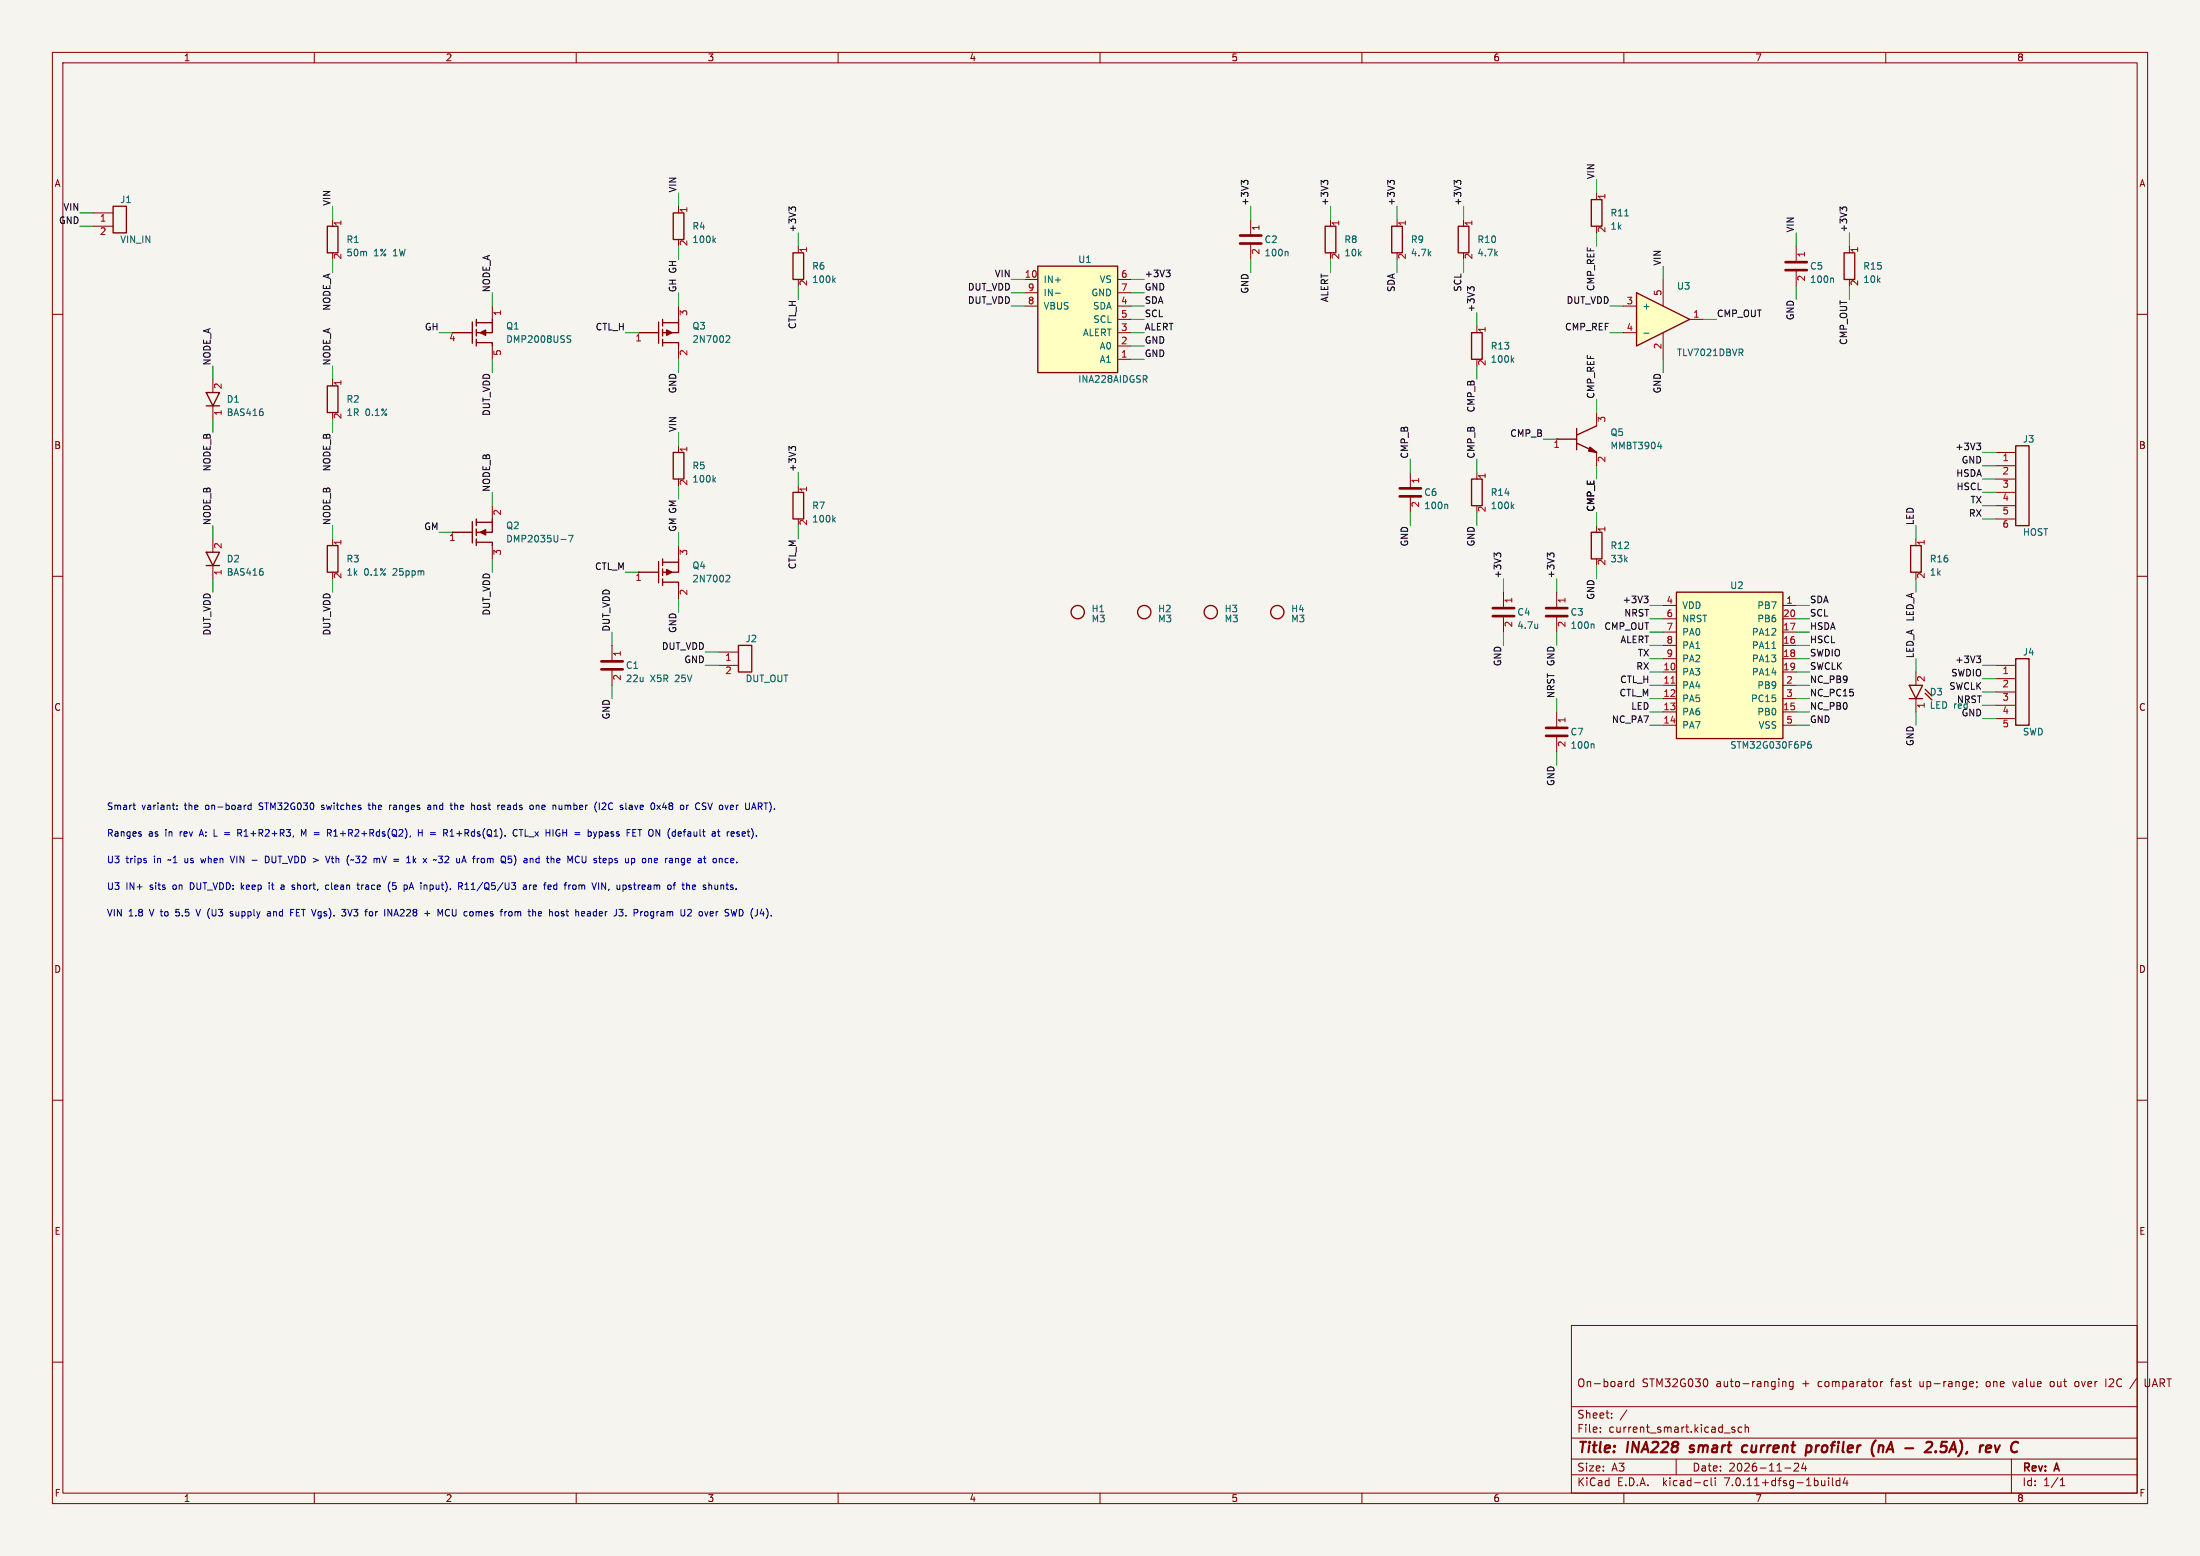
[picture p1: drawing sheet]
<svg xmlns="http://www.w3.org/2000/svg" width="420mm" height="297mm" viewBox="0 0 420 297" stroke-linecap="round" stroke-linejoin="round" font-family="sans-serif">
<path d="M0 0h420v297h-420z" fill="#f5f4ef" stroke="#f5f4ef" stroke-width=".19"/>
<g fill="none" stroke="#840000" stroke-width=".19">
<path d="M10 10h400v277h-400zM12 12h396v273h-396zM60 10v2M110 10v2M160 10v2M210 10v2M260 10v2M310 10v2M360 10v2M129.5 39.4v1.2M10 60h2M94 58.4v2.6"/>
<path d="M129.5 45.7v1.3M129.5 58.4v2.6M238.8 41.9v3.1M238.8 46.5v3M342.9 47v3M342.9 51.6v3M353.1 47v1.3M353.1 53.3v1.3M408 60h2M86.4 63.5h.1M94 66v2.6M121.9 63.5h.1"/>
<path d="M129.5 66v2.6M304.8 78.7v2.6M94 96.5v2.6M152.4 92.7v1.3M152.4 99.1v1.2M297.2 83.8h.1M304.8 86.4v2.5M10 110h2M63.5 102.9v1.2M63.5 109.2v1.3M86.4 101.6h.1M94 104.1v2.6"/>
<path d="M121.9 109.2h.1M129.5 104.1v2.6M129.5 111.8v2.5M287 113v3.1M287 117.6v3.1M408 110h2M381 127h3.8M381 129.5h3.8M381 132.1h3.8M381 134.6h3.8M381 137.2h3.8M10 160h2"/>
<path d="M408 160h2M10 210h2M408 210h2M10 260h2M300 253h108v32h-108zM408 260h2M300 278.5h108M300 274.5h108M300 268.5h108M305.5 273.2v.2M305.5 272.5v.1M307.7 270.5v.2"/>
<path d="M307.7 269.8v.1M310.6 269.1l-1.3 1.9M310.7 263.7l-.3 .1M311.9 263.8l-.5-.1-.2 .3 .1 .6h.6M311.9 263.2v1.5M320 278.5v3M325.9 263.3l.1 .5-.1 .7M331.2 272.5l-.4-.1-.2 .2 .1 .2 .5 .2v.3h-.6M332.5 272.5l-.4-.1-.3 .3 .1 .6h.6M333.2 272.5l.2-.1 .3 .1 .1 .9M333.2 271.9v1.5M340.3 263.8l.2-.1 .4 .1v.9"/>
<path d="M340.3 263.7v1M342.3 263.8l-.4-.1-.3 .3 .1 .6h.6M342.3 263.7v1.2l-.3 .3-.3-.1M342.5 279.4l.6-.1 .2 .1 .1 .3-1 1.1h1M344.3 279.2l-.4 1.1h1M344.7 279.8v1M359 263.7v1M359.4 263.7l-.2 .1-.2 .2M376.2 263.7l.5 .1v.2l-.7 .2M376.7 264.6l-.5 .1M377.4 263.8v.1M377.4 264.6l-.1 .3"/>
<path d="M379.2 263.8v.7M384 278.5v6.5M384.2 263.7l.4 1M391.9 263.7l-.4 .1-.1 .2v.5l.5 .2M396.7 263.8l-.3-.1-.3 .3 .1 .6h.5M402.9 263.2l-.2 .1M403.4 263.8l-.8 .9h.9M407.9 263.1l-1.3 1.9M410.4 263.2l-.1 1.3-.5 .2-.3-.3M60 285v2M110 285v2M160 285v2"/>
<path d="M210 285v2M260 285v2M300 281.5h108M310 285v2M325.6 282.6l.4 .1M326 283.5l-.4 .1M326.7 282.1v1.3l.2 .2M327.4 282.1v.1M327.4 282.6v1M340.7 280.2h1.2M349.1 282.1v.1M349.1 282.6v1"/>
<path d="M349.8 282.1v1.3l.2 .2M351.2 282.7l-.4-.1-.3 .3 .2 .6h.5M351.2 282.1v1.5M352.2 282l-.3 1.1h.9M352.6 282.6v1M360 285v2M393.3 283.6h.9M393.3 282.5l.4-.4v1.5"/>
</g>
<path d="M322.5 277.1l.2 .1M322.7 276v.4M333.6 276a.66 .66 0 0 0-1 .3l-.1 .5 .2 .3h.7M344.9 276h.8l.1 .3v.5a.66 .66 0 0 1-.8 .4M358.1 274.9l-.1 .1M358.7 276.1a.49 .49 0 0 1 .9 .1l-.2 1M358.7 275.9l-.1 1.3M367.8 275.4l.3-.2 .6 .1 .2 .3-.2 .5M371.7 275.2h-1l-.2 1 .3-.2 .7 .1 .1 .2-.1 .7-.4 .2h-.4l-.3-.2M380.8 275.9l.3 1.3 .7-1.3M385.3 275.4a.69 .69 0 0 0-1.1 .1" fill="none" stroke="#840000" stroke-width=".4"/>
<path d="M236.7 46.5h4.1M236.7 45h4.1M340.9 51.6h4M340.9 50h4M285 117.6h4.1M285 116.1h4.1" fill="none" stroke="#840000" stroke-width=".51"/>
<g fill="none" stroke="#006464" stroke-width=".19">
<path d="M136.2 45.8l.4 .5M136.6 45.5l-.5 .4M245.7 48l.2 .2v.6M349.8 53.1l.2 .2v.6M108.5 64.1h.5M108.5 64.7l.3 .1 .2 .3-.3 .2h-.3M138.8 64.1h.4l.1 .3-.8 .9h.8M159.1 99.2l.4 .4M159.5 98.8l-.5 .5M316.5 85.2h.7M317.1 84.8v.9M107.1 103h1"/>
<path d="M108.5 102.2h.9l-.6 1.2M138.8 109.8l.4 .1 .1 .3-.8 .9h.8M293.5 119.1v.9M293.5 119.8v.1"/>
</g>
<g fill="none" stroke="#840000" stroke-width=".25">
<path d="M128.5 40.6h2.1v5.1h-2.1zM352 48.3h2.1v5h-2.1zM86.4 63.5h3.8M90.2 61.5v4M90.9 65.4h3.1v.6M90.9 61v1.2M90.9 62.9v1.2M90.9 64.8v1.2M94 61.6v1.9h-3.1M94 61v.6h-3.1M121.9 63.5h3.8M125.7 61.5v4"/>
<path d="M126.5 65.4h3v.6M126.5 61v1.2M126.5 62.9v1.2M126.5 64.8v1.2M129.5 61.6v1.9h-3M129.5 61v.6h-3M90.2 99.6v4M90.9 99.1v1.2M94 99.7v1.9h-3.1M94 99.1v.6h-3.1M151.4 94h2v5.1h-2zM297.2 83.8h3.8"/>
<path d="M301 84.6l3.8 1.8M301 81.8v4.1M304.8 81.3l-3.8 1.8M62.5 104.1h2v5.1h-2zM86.4 101.6h3.8M90.9 103.5h3.1v.6M90.9 101v1.2M90.9 102.9v1.2M121.9 109.2h3.8M125.7 107.2v4.1M126.5 111.1h3v.7M126.5 106.7v1.3"/>
<path d="M126.5 108.6v1.3M126.5 110.5v1.3M129.5 107.3v1.9h-3M129.5 106.7v.6h-3M384.8 125.7h2.5v12.7h-2.5z"/>
<circle cx="243.8" cy="116.8" r="1.27"/>
</g>
<g fill="#840000" stroke="#840000" stroke-width=".25">
<path d="M303.5 85.3l1.3 1.1-1.5-.3z"/>
<path d="M127.3 63l1 .5-1 .5z"/>
<path d="M91.7 63.5l1-.5v1z"/>
<path d="M127.3 108.7l1 .5-1 .5z"/>
<path d="M91.7 101.6l1-.5v1z"/>
</g>
<path d="M312.4 55.9l10.2 5.1-10.2 5z" fill="#ffffc2"/>
<g fill="none" stroke="#840000" stroke-width=".25">
<path d="M21.6 39.4h2.5v5.1h-2.5zM303.8 38.1h2v5.1h-2zM62.5 43.2h2v5.1h-2zM151.4 48.3h2v5h-2zM198.1 50.8h15.3v20.3h-15.3zM253 43.2h2v5.1h-2zM265.7 43.2h2v5.1h-2zM278.4 43.2h2v5.1h-2zM312.4 55.9l10.2 5.1-10.2 5zM39.4 74.9h2.5l-1.3 2.6zM39.4 77.5h2.5M62.5 73.7h2v5h-2z"/>
<path d="M280.9 63.5h2.1v5.1h-2.1zM128.5 86.4h2.1v5h-2.1zM280.9 91.4h2.1v5.1h-2.1zM384.8 85.1h2.5v15.2h-2.5zM39.4 105.4h2.5l-1.3 2.6zM39.4 108h2.5M303.8 101.6h2v5.1h-2zM320 113h20.4v28h-20.4zM364.7 104.1h2.1v5.1h-2.1zM141 123.2h2.5v5.1h-2.5zM364.5 130.8h2.5l-1.2 2.6zM364.5 133.4h2.5"/>
<path d="M367.5 132.3l1.3 1.3M367.5 131.6l1.3 1.2"/>
<circle cx="205.7" cy="116.8" r="1.27"/>
<circle cx="218.4" cy="116.8" r="1.27"/>
<circle cx="231.1" cy="116.8" r="1.27"/>
</g>
<g fill="none" stroke="#840000" stroke-width=".19">
<path d="M304.8 36.8v1.3M17.8 40.6h3.8M17.8 43.2h3.8M63.5 41.9v1.3M63.5 48.3v1.2M152.4 47v1.3M152.4 53.3v1.3M195.6 58.4h2.5M195.6 53.3h2.5M195.6 55.9h2.5M213.4 58.4h2.5M213.4 53.3h2.5"/>
<path d="M213.4 55.9h2.5M254 41.9v1.3M254 48.3v1.2M266.7 41.9v1.3M266.7 48.3v1.2M279.4 41.9v1.3M279.4 48.3v1.2M304.8 43.2v1.3M309.9 58.4h2.5M317.5 53.3v5.1M40.6 72.4v2.5M40.6 77.5v2.5"/>
<path d="M63.5 72.4v1.3M63.5 78.7v1.3M213.4 61h2.5M213.4 63.5h2.5M213.4 68.6h2.5M213.4 66h2.5M281.9 62.2v1.3M281.9 68.6v1.3M309.9 63.5h2.5M317.5 63.5v5.1M322.6 61h2.5M129.5 85.1v1.3"/>
<path d="M129.5 91.4v1.3M269.2 90.2v3M269.2 94.7v3.1M281.9 90.2v1.2M281.9 96.5v1.3M381 86.4h3.8M381 88.9h3.8M381 91.4h3.8M381 94h3.8M381 96.5h3.8M381 99.1h3.8M40.6 102.9v2.5"/>
<path d="M40.6 108v2.5M297.2 113v3.1M297.2 117.6v3.1M304.8 100.3v1.3M304.8 106.7v1.3M317.5 115.6h2.5M317.5 118.1h2.5M340.4 115.6h2.5M340.4 118.1h2.5M365.8 102.9v1.2M365.8 109.2v1.3M116.8 123.2v3"/>
<path d="M116.8 127.8v3M137.2 124.5h3.8M137.2 127h3.8M297.2 135.9v3M317.5 128.3h2.5M317.5 130.8h2.5M317.5 133.4h2.5M317.5 135.9h2.5M317.5 138.4h2.5M317.5 123.2h2.5M317.5 120.7h2.5M317.5 125.7h2.5"/>
<path d="M340.4 128.3h2.5M340.4 130.8h2.5M340.4 133.4h2.5M340.4 135.9h2.5M340.4 138.4h2.5M340.4 123.2h2.5M340.4 120.7h2.5M340.4 125.7h2.5M365.8 128.3v2.5M365.8 133.4v2.5M297.2 140.5v3"/>
</g>
<g fill="none" stroke="#006464" stroke-width=".19">
<path d="M159.1 53.4l.4 .5M159.5 53.1l-.5 .5M201.5 56h.9M310.2 41.2h.7M50.2 78.7v.5M288.6 68.7l.4 .5M289 68.3l-.5 .5M313.8 63.6h1M332.3 67.3l.4 .6M332.7 66.7v.5M136.2 91.5l.4 .5M136.6 91.2l-.5 .5"/>
<path d="M276.2 96.3l.2 .1v.7M288.6 96.6l.4 .5M289 96.3l-.5 .4M50.2 109.1v.6M304.1 119.1l.2 .2v.7M338.3 123.8h.7M304.1 142l.2 .2v.6M345.7 141.5l-.4 .1-.2 .3v.7l.2 .2 .4-.1 .1-.4-.1-.2-.4-.1-.2 .3"/>
</g>
<g fill="#ffffc2" stroke="#ffffc2" stroke-width=".19">
<path d="M320 113h20.4v28h-20.4z"/>
<path d="M198.1 50.8h15.3v20.3h-15.3z"/>
</g>
<path d="M319 130.4h.7" fill="none" stroke="#a90000" stroke-width=".19"/>
<path d="M267.2 94.7h4.1M267.2 93.2h4.1M295.1 117.6h4.1M295.1 116.1h4.1M114.8 127.8h4.1M114.8 126.2h4.1M295.1 138.9h4.1M295.1 140.5h4.1" fill="none" stroke="#840000" stroke-width=".51"/>
<g fill="none" stroke="#0f0f0f" stroke-width=".19">
<path d="M151.1 39.8l.2-.3h.3l.3 .3M151.1 39.9l-.5-.4v.8M237.5 34.7l.2-.3h.3l.2 .3M237.5 34.9l-.5-.5v.8M252.7 34.7l.2-.3h.3l.3 .3M252.7 34.9l-.5-.5v.8M265.4 34.7l.2-.3h.3l.3 .3M265.4 34.9l-.5-.5v.8M278.1 34.9l-.5-.5v.8M278.1 34.7l.2-.3h.3l.3 .3M351.8 39.9l-.5-.4v.8M351.8 39.8l.2-.3h.3l.2 .3"/>
<path d="M222.6 51.6h.8l-.4 .4M223.1 52l.3 .3v.3l-.3 .2M280.6 55.2l-.4-.4v.7M280.6 55l.3-.2h.3l.2 .2M151.1 85.7l-.5-.5v.8M151.1 85.5l.2-.3h.3l.3 .3M377.3 84.6h.8l-.4 .5M377.9 85.1l.2 .2v.3l-.2 .2M285.7 105.8l.3-.2h.3l.2 .2M285.7 106l-.5-.4v.7M295.9 106l-.5-.4v.7M295.9 105.8l.2-.2h.3l.3 .2"/>
<path d="M313.8 113.8h.8l-.4 .5M314.4 114.3l.2 .2v.3l-.2 .3M377.3 125.2h.8l-.4 .5M377.9 125.7l.2 .2v.3l-.2 .3"/>
</g>
<g fill="none" stroke="#0000c2" stroke-width=".19">
<path d="M25.4 153.7h.5M25.6 154.3l.3 .2M27 159.2v.3M32.9 153.7h.5M33.2 154.5h.2M33.8 154.4v.1M33.8 153.7v.2M45.7 159l.4 .6M46 158.4l-.6-.1v1.3M46 158.9l-.6 .1M47.9 153.7h-.3l-.3 .2 .2 .6h.4M47.9 153.3v1.2"/>
<path d="M58.4 158.3l-.4 .9-.4-.9v1.3M61.4 154.5h.1M61.5 153.7l-.1 .2 .1 .2M62.5 158.3h.5l.2 .3-.1 .3-.6 .1M62.8 159l.4 .6M70.3 153.7h.4M70.4 153.3v1l.3 .2M74.4 153.7v.8M74.7 153.7l-.3 .2M79.9 158.3v1.3M79.9 158.9h.7M80.6 158.3v1.3"/>
<path d="M81.7 153.7h.5v.8M82.2 154h-.4l-.2 .2 .2 .3h.4M85.9 153.7h.5M85.9 159.6h.7M85.9 158.7l.4-.4v1.3M86.3 154.5h.1M86.8 153.3v1.2M87 153.7l-.2 .1M90.5 153.7l.1 .8M91.2 153.8v.6M95.8 154.1l.6-.1-.1-.3h-.3l-.2 .2v.6h.5M98.7 158.5a.6 .6 0 0 0-.8 .4 .6 .6 0 0 0 .6 .7l.2-.1"/>
<path d="M99.1 158.3h.7M99.5 158.3v1.3M102.4 153.7v.8M102.7 153.7l-.3 .1M106.7 154.3l.2 .2 .4-.1M107.3 153.7v.8M112.3 158.3v1.3M114.4 159.5h.5M114.4 158.8v1.2M114.4 158.8h.5M115.5 153.3h-.4l-.2 .1M115.6 153.8l-.7 .7h.8"/>
<path d="M120.1 153.7h.5M120.6 154h-.3l-.2 .2v.3h.5M121.8 158.3h.7M122.1 158.3v1.3M125.4 153.7l.7 .8M126.1 153.7l-.7 .8M126.8 153.2l-.3 .9h.8M135.1 153.3l.5 1.2M138.8 158.8v.8M139.2 158.8l-.4 .2M141.9 158.8h.3l.1 .3-.6 .1M142.2 159.5l-.3 .1"/>
<path d="M144.8 153.3h.4l.3 .2-.1 .4h-.6M145.1 153.9l.4 .6M27.9 164.3v.3M37.4 173.6l.4 1.2M38.3 163.8l.3 .9M43.9 163.4l.5 1.3M44.4 174.1l-.3-.1-.2 .2 .6 .4M44.5 174.7l-.2 .1h-.4M48.1 164.2h1M50.7 163.4a.64 .64 0 0 1 .7 .7 .64 .64 0 0 1-.7 .6zM51.1 174.1h.5v.7M51.4 168.5v.1"/>
<path d="M51.4 168.9v.9M51.6 174.3l-.4 .1-.2 .1 .2 .3h.4M53.6 169.6l.2 .2 .4-.1M53.7 169h.5M54.2 169.2l-.4 .1-.2 .2M55.5 174.2h.4M55.5 173.6h.6M56.2 169.4v.3M62.8 169l-.4-.1-.3 .3 .2 .5h.5M63 163.4l-.4 1.3M63.2 163.8h.5M65.2 173.6h.8l-.4 .5"/>
<path d="M65.8 174.1l.2 .2v.3l-.2 .2M66.4 173.6l.4 1.2M67.1 164.1l.2 .1 .2-.1M68.1 168.9h.5M68.3 169.6l.3 .2M69 168.9v.9M69.4 168.9l-.4 .3M70.7 174l.3 .1 .2 .1-.1 .5-.4 .1M72.1 163.8l.4 .2v.7M72.9 163.4l.4 1.3M74.1 173.6l.7 1.2v-1.2M74.4 170.2l.1 .1"/>
<path d="M74.5 168.3l-.1 .1M74.9 169.6l.2 .2 .4-.1M75.6 168.5h-.6l-.1 .6 .2-.1h.4M75.6 173.6l-.4 1.2M77.9 163.6l.1-.2v1.3M78.1 169.8l.4-1.3 .5 1.3M78.2 169.4h.6M78.9 163.4v1.3M79 164.2l.4 .5M79.4 163.8l-.5 .5M82.7 164.2l.2-.1 .2 .1M85.1 174.5l.3 .3 .4-.1"/>
<path d="M85.4 163.4l-.4 .1M85.6 164l-.7 .7h.8M85.8 173.7l-.4-.1-.3 .3M87.5 168.5h.5l.3 .2-.1 .4-.7 .1M87.9 169.2l.4 .6M88.8 169.8h.7M88.8 168.9l.3-.4v1.3M97.2 174.1l.3-.1 .3 .2-.1 .5-.2 .1h-.3M97.6 164v.6M98.1 163.2a1.46 1.46 0 0 1 0 2M99.9 169h.5l.1 .8M100.5 169.2l-.4 .1-.2 .2 .2 .3 .4-.1"/>
<path d="M101.1 168.9v.9M101.5 168.9l-.4 .3M102.2 168.9l-.4 .2 .1 .6 .3 .1M102.4 169.2l-.6 .1M102.5 163.8l.4 .1M102.8 174.4l.6-.1-.1-.2-.3-.1-.2 .2v.6h.5M102.9 164.6l-.4 .1M102.9 163.4v1.3M105.7 169.5l.2 .3 .4-.1M106.3 169l-.4-.1-.2 .3M107.2 174.4l.4 .1 .1 .2-.2 .1h-.4M107.2 174.1h.4"/>
<path d="M109.7 168.9l.3 .3v.3l-.3 .3M111.9 163.4l-.1 1.2-.2 .1-.3-.1M112.3 174l.3 .1 .1 .7M112.7 174.8h-.4M112.7 174.3l-.4 .1M114.9 168.5l.7 1.3v-1.3M120.2 168.9l.3 .1M120.2 169.3l.3 .1 .1 .2-.5 .2M122.7 164l.2-.2 .3 .2 .1 .4-.1 .2-.3 .1-.2-.1zM124.3 175.2h.4M124.7 174h-.3l-.2 .2 .1 .5 .4 .1M130.2 168.9h.5"/>
<path d="M130.4 168.5v1.1l.3 .2M131.6 163.8l-.4 .2 .1 .6 .3 .1M131.8 164.1l-.6 .2M133.9 174l-.3 .1-.2 .1 .1 .5 .4 .1M137 174h.1M137.3 164l.4-.2 .2 .2M137.3 163.8v.9M137.6 168.9v.9M137.8 168.9l-.2 .1M140.6 164.6v.1"/>
</g>
<g fill="none" stroke="#009600" stroke-width=".19">
<path d="M63.5 39.4v2.5M129.5 36.8v2.6M238.8 39.4v2.5M254 39.4v2.5M266.7 39.4v2.5M279.4 39.4v2.5M304.8 34.3v2.5M15.2 40.6h2.6M15.2 43.2h2.6M63.5 49.5v2.6M94 55.9v2.5M129.5 47v2.5"/>
<path d="M129.5 55.9v2.5M152.4 44.5v2.5M152.4 54.6v2.6M193 53.3h2.6M193 55.9h2.6M193 58.4h2.6M215.9 53.3h2.5M215.9 55.9h2.5M215.9 58.4h2.5M238.8 49.5v2.6M254 49.5v2.6M266.7 49.5v2.6"/>
<path d="M279.4 49.5v2.6M281.9 59.7v2.5M304.8 44.5v2.5M307.3 58.4h2.6M317.5 50.8v2.5M342.9 44.5v2.5M342.9 54.6v2.6M353.1 44.5v2.5M353.1 54.6v2.6M40.6 69.9v2.5M63.5 69.9v2.5M83.8 63.5h2.6"/>
<path d="M94 68.6v2.5M119.4 63.5h2.5M129.5 68.6v2.5M215.9 63.5h2.5M215.9 68.6h2.5M215.9 61h2.5M215.9 66h2.5M281.9 69.9v2.5M304.8 76.2v2.5M307.3 63.5h2.6M317.5 68.6v2.5M325.1 61h2.6"/>
<path d="M40.6 80v2.6M63.5 80v2.6M94 94v2.5M129.5 82.6v2.5M129.5 92.7v2.6M152.4 90.2v2.5M269.2 87.6v2.6M269.2 97.8v2.5M281.9 87.6v2.6M281.9 97.8v2.5M294.6 83.8h2.6M304.8 88.9v2.5"/>
<path d="M304.8 97.8v2.5M378.5 96.5h2.5M378.5 88.9h2.5M378.5 99.1h2.5M378.5 91.4h2.5M378.5 94h2.5M378.5 86.4h2.5M40.6 100.3v2.6M40.6 110.5v2.5M63.5 100.3v2.6M63.5 110.5v2.5M83.8 101.6h2.6"/>
<path d="M94 106.7v2.5M119.4 109.2h2.5M129.5 101.6v2.5M129.5 114.3v2.5M152.4 100.3v2.6M287 110.5v2.5M297.2 110.5v2.5M304.8 108v2.5M315 118.1h2.5M315 115.6h2.5M342.9 118.1h2.5M342.9 115.6h2.5"/>
<path d="M365.8 100.3v2.6M365.8 110.5v2.5M116.8 120.7v2.5M116.8 130.8v2.6M134.6 127h2.6M134.6 124.5h2.6M287 120.7v2.5M297.2 120.7v2.5M297.2 133.4v2.5M315 135.9h2.5M315 133.4h2.5M315 130.8h2.5"/>
<path d="M315 128.3h2.5M315 123.2h2.5M315 138.4h2.5M315 120.7h2.5M315 125.7h2.5M342.9 135.9h2.5M342.9 133.4h2.5M342.9 130.8h2.5M342.9 128.3h2.5M342.9 123.2h2.5M342.9 138.4h2.5M342.9 120.7h2.5"/>
<path d="M342.9 125.7h2.5M365.8 125.7v2.6M365.8 135.9v2.5M378.5 134.6h2.5M378.5 132.1h2.5M378.5 129.5h2.5M378.5 127h2.5M378.5 137.2h2.5M297.2 143.5v2.6"/>
</g>
<g font-size="2.8" fill="#840000">
<text x="301" y="277.9">Title:</text>
<text x="310.6" y="277.9">INA228</text>
<text x="323.4" y="277.9">smart</text>
<text x="334.2" y="277.9">current</text>
<text x="347.2" y="277.9">profiler</text>
<text x="360.5" y="277.9">(nA</text>
<text x="367.7" y="277.9">-</text>
<text x="372.5" y="277.9">2.5A),</text>
<text x="383.6" y="277.9">rev</text>
</g>
<g font-size="2.1" fill="#840000">
<text x="301" y="265">On-board</text>
<text x="313.4" y="265">STM32G030</text>
<text x="327.7" y="265">auto-ranging</text>
<text x="344.2" y="265">+</text>
<text x="347.3" y="265">comparator</text>
<text x="361.4" y="265">fast</text>
<text x="367" y="265">up-range;</text>
<text x="379.9" y="265">one</text>
<text x="385.2" y="265">value</text>
<text x="392.4" y="265">out</text>
<text x="397.3" y="265">over</text>
<text x="403.3" y="265">I2C</text>
<text x="408.2" y="265">/</text>
<text x="411.1" y="265">UART</text>
<text x="301" y="273.7">File:</text>
<text x="301" y="271">Sheet:</text>
<text x="307.1" y="273.7">current_smart.kicad_sch</text>
<text x="301" y="281.1">Size:</text>
<text x="307.6" y="281.1">A3</text>
<text x="323" y="281.1">Date:</text>
<text x="330" y="281.1">2026-11-24</text>
<text x="386" y="281.3">Rev:</text>
<text x="392.4" y="281.3">A</text>
<text x="301" y="283.9">KiCad</text>
<text x="308.7" y="283.9">E.D.A.</text>
<text x="317.6" y="283.9">kicad-cli</text>
<text x="329.5" y="283.9">7.0.11+dfsg-1build4</text>
<text x="386" y="283.9">Id:</text>
<text x="390.1" y="283.9">1/1</text>
</g>
<g font-size="1.8" fill="#840000">
<text x="35" y="11.9">1</text>
<text x="85" y="11.9">2</text>
<text x="135" y="11.9">3</text>
<text x="185" y="11.9">4</text>
<text x="235" y="11.9">5</text>
<text x="285" y="11.9">6</text>
<text x="335" y="11.9">7</text>
<text x="385" y="11.9">8</text>
<text x="10.3" y="35.9">A</text>
<text x="408.3" y="35.9">A</text>
<text x="10.3" y="85.9">B</text>
<text x="408.2" y="85.9">B</text>
<text x="10.3" y="135.9">C</text>
<text x="408.2" y="135.9">C</text>
<text x="10.3" y="185.9">D</text>
<text x="408.2" y="185.9">D</text>
<text x="10.3" y="235.9">E</text>
<text x="408.3" y="235.9">E</text>
<text x="10.3" y="285.9">F</text>
<text x="35" y="286.9">1</text>
<text x="85" y="286.9">2</text>
<text x="135" y="286.9">3</text>
<text x="185" y="286.9">4</text>
<text x="235" y="286.9">5</text>
<text x="285" y="286.9">6</text>
<text x="335" y="286.9">7</text>
<text x="385" y="286.9">8</text>
<text x="408.3" y="285.9">F</text>
</g>
<g font-size="1.8" fill="#0f0f0f">
<text x="304.4" y="34.3" transform="rotate(-90 304.4 34.3)">VIN</text>
<text x="12" y="40.3">VIN</text>
<text x="63.2" y="39.4" transform="rotate(-90 63.2 39.4)">VIN</text>
<text x="129.2" y="36.8" transform="rotate(-90 129.2 36.8)">VIN</text>
<text x="238.4" y="39.4" transform="rotate(-90 238.4 39.4)">+3V3</text>
<text x="253.7" y="39.4" transform="rotate(-90 253.7 39.4)">+3V3</text>
<text x="266.3" y="39.4" transform="rotate(-90 266.3 39.4)">+3V3</text>
<text x="279" y="39.4" transform="rotate(-90 279 39.4)">+3V3</text>
<text x="11.2" y="42.8">GND</text>
<text x="152.1" y="44.4" transform="rotate(-90 152.1 44.4)">+3V3</text>
<text x="342.5" y="44.4" transform="rotate(-90 342.5 44.4)">VIN</text>
<text x="352.7" y="44.4" transform="rotate(-90 352.7 44.4)">+3V3</text>
<text x="189.8" y="53">VIN</text>
<text x="218.4" y="53">+3V3</text>
<text x="317.1" y="50.8" transform="rotate(-90 317.1 50.8)">VIN</text>
<text x="63.2" y="59.4" transform="rotate(-90 63.2 59.4)">NODE_A</text>
<text x="93.6" y="55.9" transform="rotate(-90 93.6 55.9)">NODE_A</text>
<text x="129.2" y="55.9" transform="rotate(-90 129.2 55.9)">GH GH</text>
<text x="184.7" y="55.5">DUT_VDD</text>
<text x="184.7" y="58.1">DUT_VDD</text>
<text x="218.4" y="55.5">GND</text>
<text x="218.4" y="58.1">SDA</text>
<text x="238.4" y="56.1" transform="rotate(-90 238.4 56.1)">GND</text>
<text x="253.7" y="57.8" transform="rotate(-90 253.7 57.8)">ALERT</text>
<text x="266.3" y="55.8" transform="rotate(-90 266.3 55.8)">SDA</text>
<text x="279" y="55.8" transform="rotate(-90 279 55.8)">SCL</text>
<text x="281.6" y="59.7" transform="rotate(-90 281.6 59.7)">+3V3</text>
<text x="299" y="58.1">DUT_VDD</text>
<text x="304.4" y="55.7" transform="rotate(-90 304.4 55.7)">CMP_REF</text>
<text x="81" y="63.2">GH</text>
<text x="113.6" y="63.2">CTL_H</text>
<text x="152.1" y="62.9" transform="rotate(-90 152.1 62.9)">CTL_H</text>
<text x="218.4" y="60.6">SCL</text>
<text x="218.4" y="63.2">ALERT</text>
<text x="218.4" y="65.7">GND</text>
<text x="298.7" y="63.2">CMP_REF</text>
<text x="327.7" y="60.6">CMP_OUT</text>
<text x="342.5" y="61.2" transform="rotate(-90 342.5 61.2)">GND</text>
<text x="352.7" y="65.9" transform="rotate(-90 352.7 65.9)">CMP_OUT</text>
<text x="40.3" y="69.8" transform="rotate(-90 40.3 69.8)">NODE_A</text>
<text x="63.2" y="69.8" transform="rotate(-90 63.2 69.8)">NODE_A</text>
<text x="218.4" y="68.2">GND</text>
<text x="129.2" y="75.2" transform="rotate(-90 129.2 75.2)">GND</text>
<text x="304.4" y="76.2" transform="rotate(-90 304.4 76.2)">CMP_REF</text>
<text x="317.1" y="75.2" transform="rotate(-90 317.1 75.2)">GND</text>
<text x="93.6" y="79.5" transform="rotate(-90 93.6 79.5)">DUT_VDD</text>
<text x="129.2" y="82.5" transform="rotate(-90 129.2 82.5)">VIN</text>
<text x="281.6" y="78.8" transform="rotate(-90 281.6 78.8)">CMP_B</text>
<text x="288.2" y="83.5">CMP_B</text>
<text x="268.9" y="87.6" transform="rotate(-90 268.9 87.6)">CMP_B</text>
<text x="281.6" y="87.6" transform="rotate(-90 281.6 87.6)">CMP_B</text>
<text x="373.2" y="86">+3V3</text>
<text x="374.4" y="88.6">GND</text>
<text x="40.3" y="90.1" transform="rotate(-90 40.3 90.1)">NODE_B</text>
<text x="63.2" y="90.1" transform="rotate(-90 63.2 90.1)">NODE_B</text>
<text x="93.6" y="94" transform="rotate(-90 93.6 94)">NODE_B</text>
<text x="152.1" y="90.2" transform="rotate(-90 152.1 90.2)">+3V3</text>
<text x="373.4" y="91.1">HSDA</text>
<text x="373.4" y="93.6">HSCL</text>
<text x="40.3" y="100.3" transform="rotate(-90 40.3 100.3)">NODE_B</text>
<text x="63.2" y="100.3" transform="rotate(-90 63.2 100.3)">NODE_B</text>
<text x="80.9" y="101.3">GM</text>
<text x="129.2" y="101.6" transform="rotate(-90 129.2 101.6)">GM GM</text>
<text x="304.4" y="97.8" transform="rotate(-90 304.4 97.8)">CMP_E</text>
<text x="365.4" y="100.3" transform="rotate(-90 365.4 100.3)">LED</text>
<text x="375.8" y="98.7">RX</text>
<text x="376.1" y="96.2">TX</text>
<text x="268.9" y="104.4" transform="rotate(-90 268.9 104.4)">GND</text>
<text x="281.6" y="104.4" transform="rotate(-90 281.6 104.4)">GND</text>
<text x="113.5" y="108.9">CTL_M</text>
<text x="152.1" y="108.8" transform="rotate(-90 152.1 108.8)">CTL_M</text>
<text x="286.7" y="110.5" transform="rotate(-90 286.7 110.5)">+3V3</text>
<text x="296.8" y="110.5" transform="rotate(-90 296.8 110.5)">+3V3</text>
<text x="93.6" y="117.6" transform="rotate(-90 93.6 117.6)">DUT_VDD</text>
<text x="304.4" y="114.6" transform="rotate(-90 304.4 114.6)">GND</text>
<text x="309.7" y="115.2">+3V3</text>
<text x="310" y="117.8">NRST</text>
<text x="345.4" y="115.2">SDA</text>
<text x="345.4" y="117.8">SCL</text>
<text x="365.4" y="118.7" transform="rotate(-90 365.4 118.7)">LED_A</text>
<text x="40.3" y="121.4" transform="rotate(-90 40.3 121.4)">DUT_VDD</text>
<text x="63.2" y="121.4" transform="rotate(-90 63.2 121.4)">DUT_VDD</text>
<text x="116.5" y="120.7" transform="rotate(-90 116.5 120.7)">DUT_VDD</text>
<text x="126.3" y="124.1">DUT_VDD</text>
<text x="129.2" y="120.9" transform="rotate(-90 129.2 120.9)">GND</text>
<text x="306.2" y="120.3">CMP_OUT</text>
<text x="309.3" y="122.8">ALERT</text>
<text x="312.6" y="125.4">TX</text>
<text x="345.4" y="125.4">SWDIO</text>
<text x="345.4" y="122.8">HSCL</text>
<text x="345.4" y="120.3">HSDA</text>
<text x="365.4" y="125.7" transform="rotate(-90 365.4 125.7)">LED_A</text>
<text x="130.5" y="126.7">GND</text>
<text x="286.7" y="127.3" transform="rotate(-90 286.7 127.3)">GND</text>
<text x="296.8" y="127.3" transform="rotate(-90 296.8 127.3)">GND</text>
<text x="309.2" y="130.5">CTL_H</text>
<text x="312.3" y="127.9">RX</text>
<text x="345.4" y="130.5">NC_PB9</text>
<text x="345.4" y="127.9">SWCLK</text>
<text x="372" y="131.7">SWCLK</text>
<text x="372.4" y="129.2">SWDIO</text>
<text x="373.2" y="126.7">+3V3</text>
<text x="116.5" y="137.4" transform="rotate(-90 116.5 137.4)">GND</text>
<text x="296.8" y="133.3" transform="rotate(-90 296.8 133.3)">NRST</text>
<text x="309.1" y="133">CTL_M</text>
<text x="311.3" y="135.5">LED</text>
<text x="345.4" y="135.5">NC_PB0</text>
<text x="345.4" y="133">NC_PC15</text>
<text x="373.5" y="134.3">NRST</text>
<text x="374.4" y="136.8">GND</text>
<text x="307.6" y="138.1">NC_PA7</text>
<text x="345.4" y="138.1">GND</text>
<text x="365.4" y="142.5" transform="rotate(-90 365.4 142.5)">GND</text>
<text x="296.8" y="150.1" transform="rotate(-90 296.8 150.1)">GND</text>
</g>
<g font-size="1.8" fill="#006464">
<text x="22.9" y="39">J1</text>
<text x="307.4" y="41.5">R11</text>
<text x="22.9" y="46.6">VIN_IN</text>
<text x="66" y="46.6">R1</text>
<text x="132.1" y="44">R4</text>
<text x="132.1" y="46.6">100k</text>
<text x="241.3" y="46.6">C2</text>
<text x="256.6" y="46.6">R8</text>
<text x="269.3" y="46.6">R9</text>
<text x="282" y="46.6">R10</text>
<text x="307.4" y="44">1k</text>
<text x="66" y="49.1">50m</text>
<text x="71.3" y="49.1">1%</text>
<text x="75.2" y="49.1">1W</text>
<text x="154.9" y="51.7">R6</text>
<text x="205.7" y="50.4">U1</text>
<text x="241.3" y="49.1">100n</text>
<text x="256.6" y="49.1">10k</text>
<text x="269.3" y="49.1">4.7k</text>
<text x="282" y="49.1">4.7k</text>
<text x="345.5" y="51.7">C5</text>
<text x="355.6" y="51.7">R15</text>
<text x="154.9" y="54.2">100k</text>
<text x="199.1" y="54.2">IN+</text>
<text x="199.1" y="59.3">VBUS</text>
<text x="199.1" y="56.7">IN-</text>
<text x="208.3" y="56.7">GND</text>
<text x="208.6" y="59.3">SDA</text>
<text x="209.8" y="54.2">VS</text>
<text x="313.4" y="59.3">+</text>
<text x="320.1" y="55.5">U3</text>
<text x="345.5" y="54.2">100n</text>
<text x="355.6" y="54.2">10k</text>
<text x="96.5" y="65.6">DMP2008USS</text>
<text x="96.5" y="63.1">Q1</text>
<text x="132.1" y="63.1">Q3</text>
<text x="132.1" y="65.6">2N7002</text>
<text x="206.6" y="64.4">ALERT</text>
<text x="208.6" y="61.8">SCL</text>
<text x="209.8" y="69.4">A1</text>
<text x="209.8" y="66.9">A0</text>
<text x="284.5" y="66.9">R13</text>
<text x="284.5" y="69.4">100k</text>
<text x="320.1" y="68.2">TLV7021DBVR</text>
<text x="43.2" y="77.1">D1</text>
<text x="66" y="77.1">R2</text>
<text x="205.7" y="73.3">INA228AIDGSR</text>
<text x="43.2" y="79.6">BAS416</text>
<text x="66" y="79.6">1R</text>
<text x="69.7" y="79.6">0.1%</text>
<text x="307.4" y="83.4">Q5</text>
<text x="132.1" y="89.8">R5</text>
<text x="307.4" y="86">MMBT3904</text>
<text x="386.1" y="84.7">J3</text>
<text x="132.1" y="92.3">100k</text>
<text x="271.8" y="94.8">C6</text>
<text x="284.5" y="94.8">R14</text>
<text x="96.5" y="101.2">Q2</text>
<text x="154.9" y="97.4">R7</text>
<text x="154.9" y="99.9">100k</text>
<text x="271.8" y="97.4">100n</text>
<text x="284.5" y="97.4">100k</text>
<text x="43.2" y="107.5">D2</text>
<text x="66" y="107.5">R3</text>
<text x="96.5" y="103.7">DMP2035U-7</text>
<text x="307.4" y="105">R12</text>
<text x="307.4" y="107.5">33k</text>
<text x="368.3" y="107.5">R16</text>
<text x="386.1" y="102.5">HOST</text>
<text x="43.2" y="110.1">BAS416</text>
<text x="66" y="110.1">1k</text>
<text x="69.5" y="110.1">0.1%</text>
<text x="75.1" y="110.1">25ppm</text>
<text x="132.1" y="108.8">Q4</text>
<text x="132.1" y="111.4">2N7002</text>
<text x="330.2" y="112.6">U2</text>
<text x="368.3" y="110.1">1k</text>
<text x="208.3" y="119">M3</text>
<text x="208.3" y="117.1">H1</text>
<text x="221" y="119">M3</text>
<text x="221" y="117.1">H2</text>
<text x="233.7" y="119">M3</text>
<text x="233.7" y="117.1">H3</text>
<text x="246.4" y="119">M3</text>
<text x="246.4" y="117.1">H4</text>
<text x="289.6" y="117.7">C4</text>
<text x="299.7" y="117.7">C3</text>
<text x="321.1" y="116.4">VDD</text>
<text x="321.1" y="119">NRST</text>
<text x="335.4" y="116.4">PB7</text>
<text x="335.4" y="119">PB6</text>
<text x="142.2" y="122.8">J2</text>
<text x="289.6" y="120.2">4.7u</text>
<text x="299.7" y="120.2">100n</text>
<text x="321.1" y="121.5">PA0</text>
<text x="321.1" y="124.1">PA1</text>
<text x="334.4" y="124.1">PA11</text>
<text x="334.4" y="121.5">PA12</text>
<text x="386.1" y="125.3">J4</text>
<text x="119.4" y="127.9">C1</text>
<text x="119.4" y="130.4">22u</text>
<text x="124.1" y="130.4">X5R</text>
<text x="129" y="130.4">25V</text>
<text x="142.2" y="130.4">DUT_OUT</text>
<text x="321.1" y="129.1">PA3</text>
<text x="321.1" y="131.7">PA4</text>
<text x="321.1" y="126.6">PA2</text>
<text x="334.4" y="126.6">PA13</text>
<text x="334.4" y="129.1">PA14</text>
<text x="335.4" y="131.7">PB9</text>
<text x="321.1" y="134.2">PA5</text>
<text x="321.1" y="136.8">PA6</text>
<text x="334.2" y="134.2">PC15</text>
<text x="335.4" y="136.8">PB0</text>
<text x="368.3" y="132.9">D3</text>
<text x="368.3" y="135.5">LED red</text>
<text x="299.7" y="140.6">C7</text>
<text x="299.7" y="143.1">100n</text>
<text x="321.1" y="139.3">PA7</text>
<text x="330.2" y="143.1">STM32G030F6P6</text>
<text x="335.6" y="139.3">VSS</text>
<text x="386.1" y="140.6">SWD</text>
</g>
<g font-size="1.8" fill="#a90000">
<text x="131.5" y="40.7" transform="rotate(-90 131.5 40.7)">1</text>
<text x="306.8" y="38.2" transform="rotate(-90 306.8 38.2)">1</text>
<text x="19" y="42.6">1</text>
<text x="19" y="45.2">2</text>
<text x="65.5" y="43.3" transform="rotate(-90 65.5 43.3)">1</text>
<text x="131.5" y="47.1" transform="rotate(-90 131.5 47.1)">2</text>
<text x="240.7" y="44.1" transform="rotate(-90 240.7 44.1)">1</text>
<text x="256" y="43.3" transform="rotate(-90 256 43.3)">1</text>
<text x="268.7" y="43.3" transform="rotate(-90 268.7 43.3)">1</text>
<text x="281.4" y="43.3" transform="rotate(-90 281.4 43.3)">1</text>
<text x="306.8" y="44.5" transform="rotate(-90 306.8 44.5)">2</text>
<text x="65.5" y="49.6" transform="rotate(-90 65.5 49.6)">2</text>
<text x="154.4" y="48.3" transform="rotate(-90 154.4 48.3)">1</text>
<text x="195.5" y="53.1">10</text>
<text x="213.9" y="53.1">6</text>
<text x="240.7" y="48.7" transform="rotate(-90 240.7 48.7)">2</text>
<text x="256" y="49.6" transform="rotate(-90 256 49.6)">2</text>
<text x="268.7" y="49.6" transform="rotate(-90 268.7 49.6)">2</text>
<text x="281.4" y="49.6" transform="rotate(-90 281.4 49.6)">2</text>
<text x="344.9" y="53.8" transform="rotate(-90 344.9 53.8)">2</text>
<text x="344.9" y="49.2" transform="rotate(-90 344.9 49.2)">1</text>
<text x="355" y="48.3" transform="rotate(-90 355 48.3)">1</text>
<text x="154.4" y="54.7" transform="rotate(-90 154.4 54.7)">2</text>
<text x="196.1" y="58.2">8</text>
<text x="196.1" y="55.6">9</text>
<text x="213.9" y="58.2">4</text>
<text x="213.9" y="55.6">7</text>
<text x="310.4" y="58.2">3</text>
<text x="317.2" y="56.6" transform="rotate(-90 317.2 56.6)">5</text>
<text x="355" y="54.7" transform="rotate(-90 355 54.7)">2</text>
<text x="85.7" y="65.5">4</text>
<text x="96" y="60.4" transform="rotate(-90 96 60.4)">1</text>
<text x="121.2" y="65.5">1</text>
<text x="131.5" y="60.4" transform="rotate(-90 131.5 60.4)">3</text>
<text x="213.9" y="65.8">2</text>
<text x="213.9" y="63.2">3</text>
<text x="213.9" y="60.7">5</text>
<text x="283.9" y="63.6" transform="rotate(-90 283.9 63.6)">1</text>
<text x="310.4" y="63.2">4</text>
<text x="323.1" y="60.7">1</text>
<text x="96" y="68" transform="rotate(-90 96 68)">5</text>
<text x="131.5" y="68" transform="rotate(-90 131.5 68)">2</text>
<text x="213.9" y="68.3">1</text>
<text x="283.9" y="69.9" transform="rotate(-90 283.9 69.9)">2</text>
<text x="317.2" y="66.7" transform="rotate(-90 317.2 66.7)">2</text>
<text x="42.6" y="74.4" transform="rotate(-90 42.6 74.4)">2</text>
<text x="65.5" y="73.7" transform="rotate(-90 65.5 73.7)">1</text>
<text x="42.6" y="79.4" transform="rotate(-90 42.6 79.4)">1</text>
<text x="65.5" y="80.1" transform="rotate(-90 65.5 80.1)">2</text>
<text x="306.8" y="80.7" transform="rotate(-90 306.8 80.7)">3</text>
<text x="131.5" y="86.4" transform="rotate(-90 131.5 86.4)">1</text>
<text x="296.5" y="85.8">1</text>
<text x="306.8" y="88.3" transform="rotate(-90 306.8 88.3)">2</text>
<text x="382.2" y="88.3">1</text>
<text x="131.5" y="92.8" transform="rotate(-90 131.5 92.8)">2</text>
<text x="154.4" y="94.1" transform="rotate(-90 154.4 94.1)">1</text>
<text x="271.2" y="92.4" transform="rotate(-90 271.2 92.4)">1</text>
<text x="283.9" y="91.5" transform="rotate(-90 283.9 91.5)">1</text>
<text x="382.2" y="90.9">2</text>
<text x="382.2" y="93.4">3</text>
<text x="382.2" y="96">4</text>
<text x="96" y="98.5" transform="rotate(-90 96 98.5)">2</text>
<text x="154.4" y="100.4" transform="rotate(-90 154.4 100.4)">2</text>
<text x="271.2" y="97" transform="rotate(-90 271.2 97)">2</text>
<text x="283.9" y="97.9" transform="rotate(-90 283.9 97.9)">2</text>
<text x="306.8" y="101.7" transform="rotate(-90 306.8 101.7)">1</text>
<text x="382.2" y="98.5">5</text>
<text x="382.2" y="101">6</text>
<text x="42.6" y="104.8" transform="rotate(-90 42.6 104.8)">2</text>
<text x="65.5" y="104.2" transform="rotate(-90 65.5 104.2)">1</text>
<text x="85.7" y="103.6">1</text>
<text x="96" y="106.1" transform="rotate(-90 96 106.1)">3</text>
<text x="131.5" y="106.1" transform="rotate(-90 131.5 106.1)">3</text>
<text x="367.7" y="104.2" transform="rotate(-90 367.7 104.2)">1</text>
<text x="42.6" y="109.9" transform="rotate(-90 42.6 109.9)">1</text>
<text x="65.5" y="110.6" transform="rotate(-90 65.5 110.6)">2</text>
<text x="121.2" y="111.2">1</text>
<text x="131.5" y="113.7" transform="rotate(-90 131.5 113.7)">2</text>
<text x="306.8" y="108" transform="rotate(-90 306.8 108)">2</text>
<text x="367.7" y="110.6" transform="rotate(-90 367.7 110.6)">2</text>
<text x="289" y="119.8" transform="rotate(-90 289 119.8)">2</text>
<text x="289" y="115.3" transform="rotate(-90 289 115.3)">1</text>
<text x="299.2" y="119.8" transform="rotate(-90 299.2 119.8)">2</text>
<text x="299.2" y="115.3" transform="rotate(-90 299.2 115.3)">1</text>
<text x="318.1" y="115.3">4</text>
<text x="318.1" y="117.9">6</text>
<text x="340.3" y="117.9">20</text>
<text x="340.9" y="115.3">1</text>
<text x="118.8" y="125.4" transform="rotate(-90 118.8 125.4)">1</text>
<text x="318.1" y="120.4">7</text>
<text x="318.1" y="122.9">8</text>
<text x="318.1" y="125.5">9</text>
<text x="340.3" y="122.9">16</text>
<text x="340.3" y="120.4">17</text>
<text x="340.3" y="125.5">18</text>
<text x="118.8" y="130" transform="rotate(-90 118.8 130)">2</text>
<text x="138.4" y="126.4">1</text>
<text x="138.4" y="129">2</text>
<text x="317.5" y="128">10</text>
<text x="317.5" y="130.6">11</text>
<text x="340.3" y="128">19</text>
<text x="340.9" y="130.6">2</text>
<text x="367.7" y="130.2" transform="rotate(-90 367.7 130.2)">2</text>
<text x="382.2" y="129">1</text>
<text x="382.2" y="131.5">2</text>
<text x="317.5" y="133.1">12</text>
<text x="317.5" y="135.6">13</text>
<text x="340.3" y="135.6">15</text>
<text x="340.9" y="133.1">3</text>
<text x="367.7" y="135.3" transform="rotate(-90 367.7 135.3)">1</text>
<text x="382.2" y="134.1">3</text>
<text x="382.2" y="136.6">4</text>
<text x="299.2" y="142.7" transform="rotate(-90 299.2 142.7)">2</text>
<text x="299.2" y="138.1" transform="rotate(-90 299.2 138.1)">1</text>
<text x="317.5" y="138.2">14</text>
<text x="340.9" y="138.2">5</text>
<text x="382.2" y="139.1">5</text>
</g>
<g font-size="1.8" fill="#0000c2">
<text x="20.3" y="154.7">Smart</text>
<text x="27.1" y="154.7">variant:</text>
<text x="35.4" y="154.7">the</text>
<text x="39.5" y="154.7">on-board</text>
<text x="49.9" y="154.7">STM32G030</text>
<text x="62" y="154.7">switches</text>
<text x="71.2" y="154.7">the</text>
<text x="75.4" y="154.7">ranges</text>
<text x="82.9" y="154.7">and</text>
<text x="87.5" y="154.7">the</text>
<text x="91.7" y="154.7">host</text>
<text x="96.9" y="154.7">reads</text>
<text x="103.3" y="154.7">one</text>
<text x="107.8" y="154.7">number</text>
<text x="116" y="154.7">(I2C</text>
<text x="121.1" y="154.7">slave</text>
<text x="127.2" y="154.7">0x48</text>
<text x="133" y="154.7">or</text>
<text x="136.1" y="154.7">CSV over</text>
<text x="146" y="154.7">UART).</text>
<text x="20.3" y="159.8">Ranges</text>
<text x="28.3" y="159.8">as</text>
<text x="31.7" y="159.8">in</text>
<text x="34.6" y="159.8">rev</text>
<text x="38.6" y="159.8">A: L =</text>
<text x="46.4" y="159.8">R1+R2+R3,</text>
<text x="58.8" y="159.8">M =</text>
<text x="64.1" y="159.8">R1+R2+Rds(Q2),</text>
<text x="81.7" y="159.8">H =</text>
<text x="86.9" y="159.8">R1+Rds(Q1).</text>
<text x="100.5" y="159.8">CTL_x HIGH</text>
<text x="112.6" y="159.8">=</text>
<text x="115.3" y="159.8">bypass</text>
<text x="123" y="159.8">FET ON (default</text>
<text x="139.9" y="159.8">at</text>
<text x="142.9" y="159.8">reset).</text>
<text x="20.3" y="164.9">U3</text>
<text x="24" y="164.9">trips</text>
<text x="29.5" y="164.9">in</text>
<text x="32.4" y="164.9">~1</text>
<text x="35.7" y="164.9">us</text>
<text x="39.1" y="164.9">when</text>
<text x="44.9" y="164.9">VIN</text>
<text x="51.9" y="164.9">DUT_VDD &gt;</text>
<text x="64" y="164.9">Vth</text>
<text x="68.1" y="164.9">(~32</text>
<text x="73.4" y="164.9">mV</text>
<text x="77.4" y="164.9">=</text>
<text x="80.1" y="164.9">1k</text>
<text x="83.5" y="164.9">x</text>
<text x="85.7" y="164.9">~32</text>
<text x="90.2" y="164.9">uA</text>
<text x="93.6" y="164.9">from</text>
<text x="99.2" y="164.9">Q5)</text>
<text x="103.7" y="164.9">and</text>
<text x="108.3" y="164.9">the</text>
<text x="112.5" y="164.9">MCU steps</text>
<text x="123.9" y="164.9">up</text>
<text x="127.4" y="164.9">one</text>
<text x="131.9" y="164.9">range</text>
<text x="138.4" y="164.9">at</text>
<text x="20.3" y="169.9">U3</text>
<text x="24" y="169.9">IN+</text>
<text x="28.7" y="169.9">sits</text>
<text x="33.3" y="169.9">on</text>
<text x="36.7" y="169.9">DUT_VDD: keep</text>
<text x="52.2" y="169.9">it</text>
<text x="54.7" y="169.9">a</text>
<text x="57" y="169.9">short,</text>
<text x="63.6" y="169.9">clean</text>
<text x="69.9" y="169.9">trace</text>
<text x="76" y="169.9">(5</text>
<text x="79.2" y="169.9">pA</text>
<text x="82.6" y="169.9">input).</text>
<text x="90" y="169.9">R11/Q5/U3</text>
<text x="102.6" y="169.9">are</text>
<text x="106.8" y="169.9">fed</text>
<text x="110.9" y="169.9">from</text>
<text x="116.4" y="169.9">VIN,</text>
<text x="121.2" y="169.9">upstream</text>
<text x="131.2" y="169.9">of</text>
<text x="134.2" y="169.9">the</text>
<text x="138.4" y="169.9">shunts.</text>
<text x="20.3" y="175">VIN</text>
<text x="24.5" y="175">1.8</text>
<text x="28.7" y="175">V to</text>
<text x="34" y="175">5.5</text>
<text x="38.2" y="175">V (U3</text>
<text x="45" y="175">supply</text>
<text x="52.3" y="175">and</text>
<text x="56.9" y="175">FET Vgs).</text>
<text x="67.2" y="175">3V3</text>
<text x="71.9" y="175">for</text>
<text x="75.7" y="175">INA228</text>
<text x="83.5" y="175">+</text>
<text x="86.3" y="175">MCU comes</text>
<text x="98.7" y="175">from</text>
<text x="104.2" y="175">the</text>
<text x="108.4" y="175">host</text>
<text x="113.6" y="175">header</text>
<text x="121.2" y="175">J3.</text>
<text x="125.1" y="175">Program</text>
<text x="134.3" y="175">U2</text>
<text x="138" y="175">over</text>
<text x="143.1" y="175">SWD (J4).</text>
</g>
</svg>
